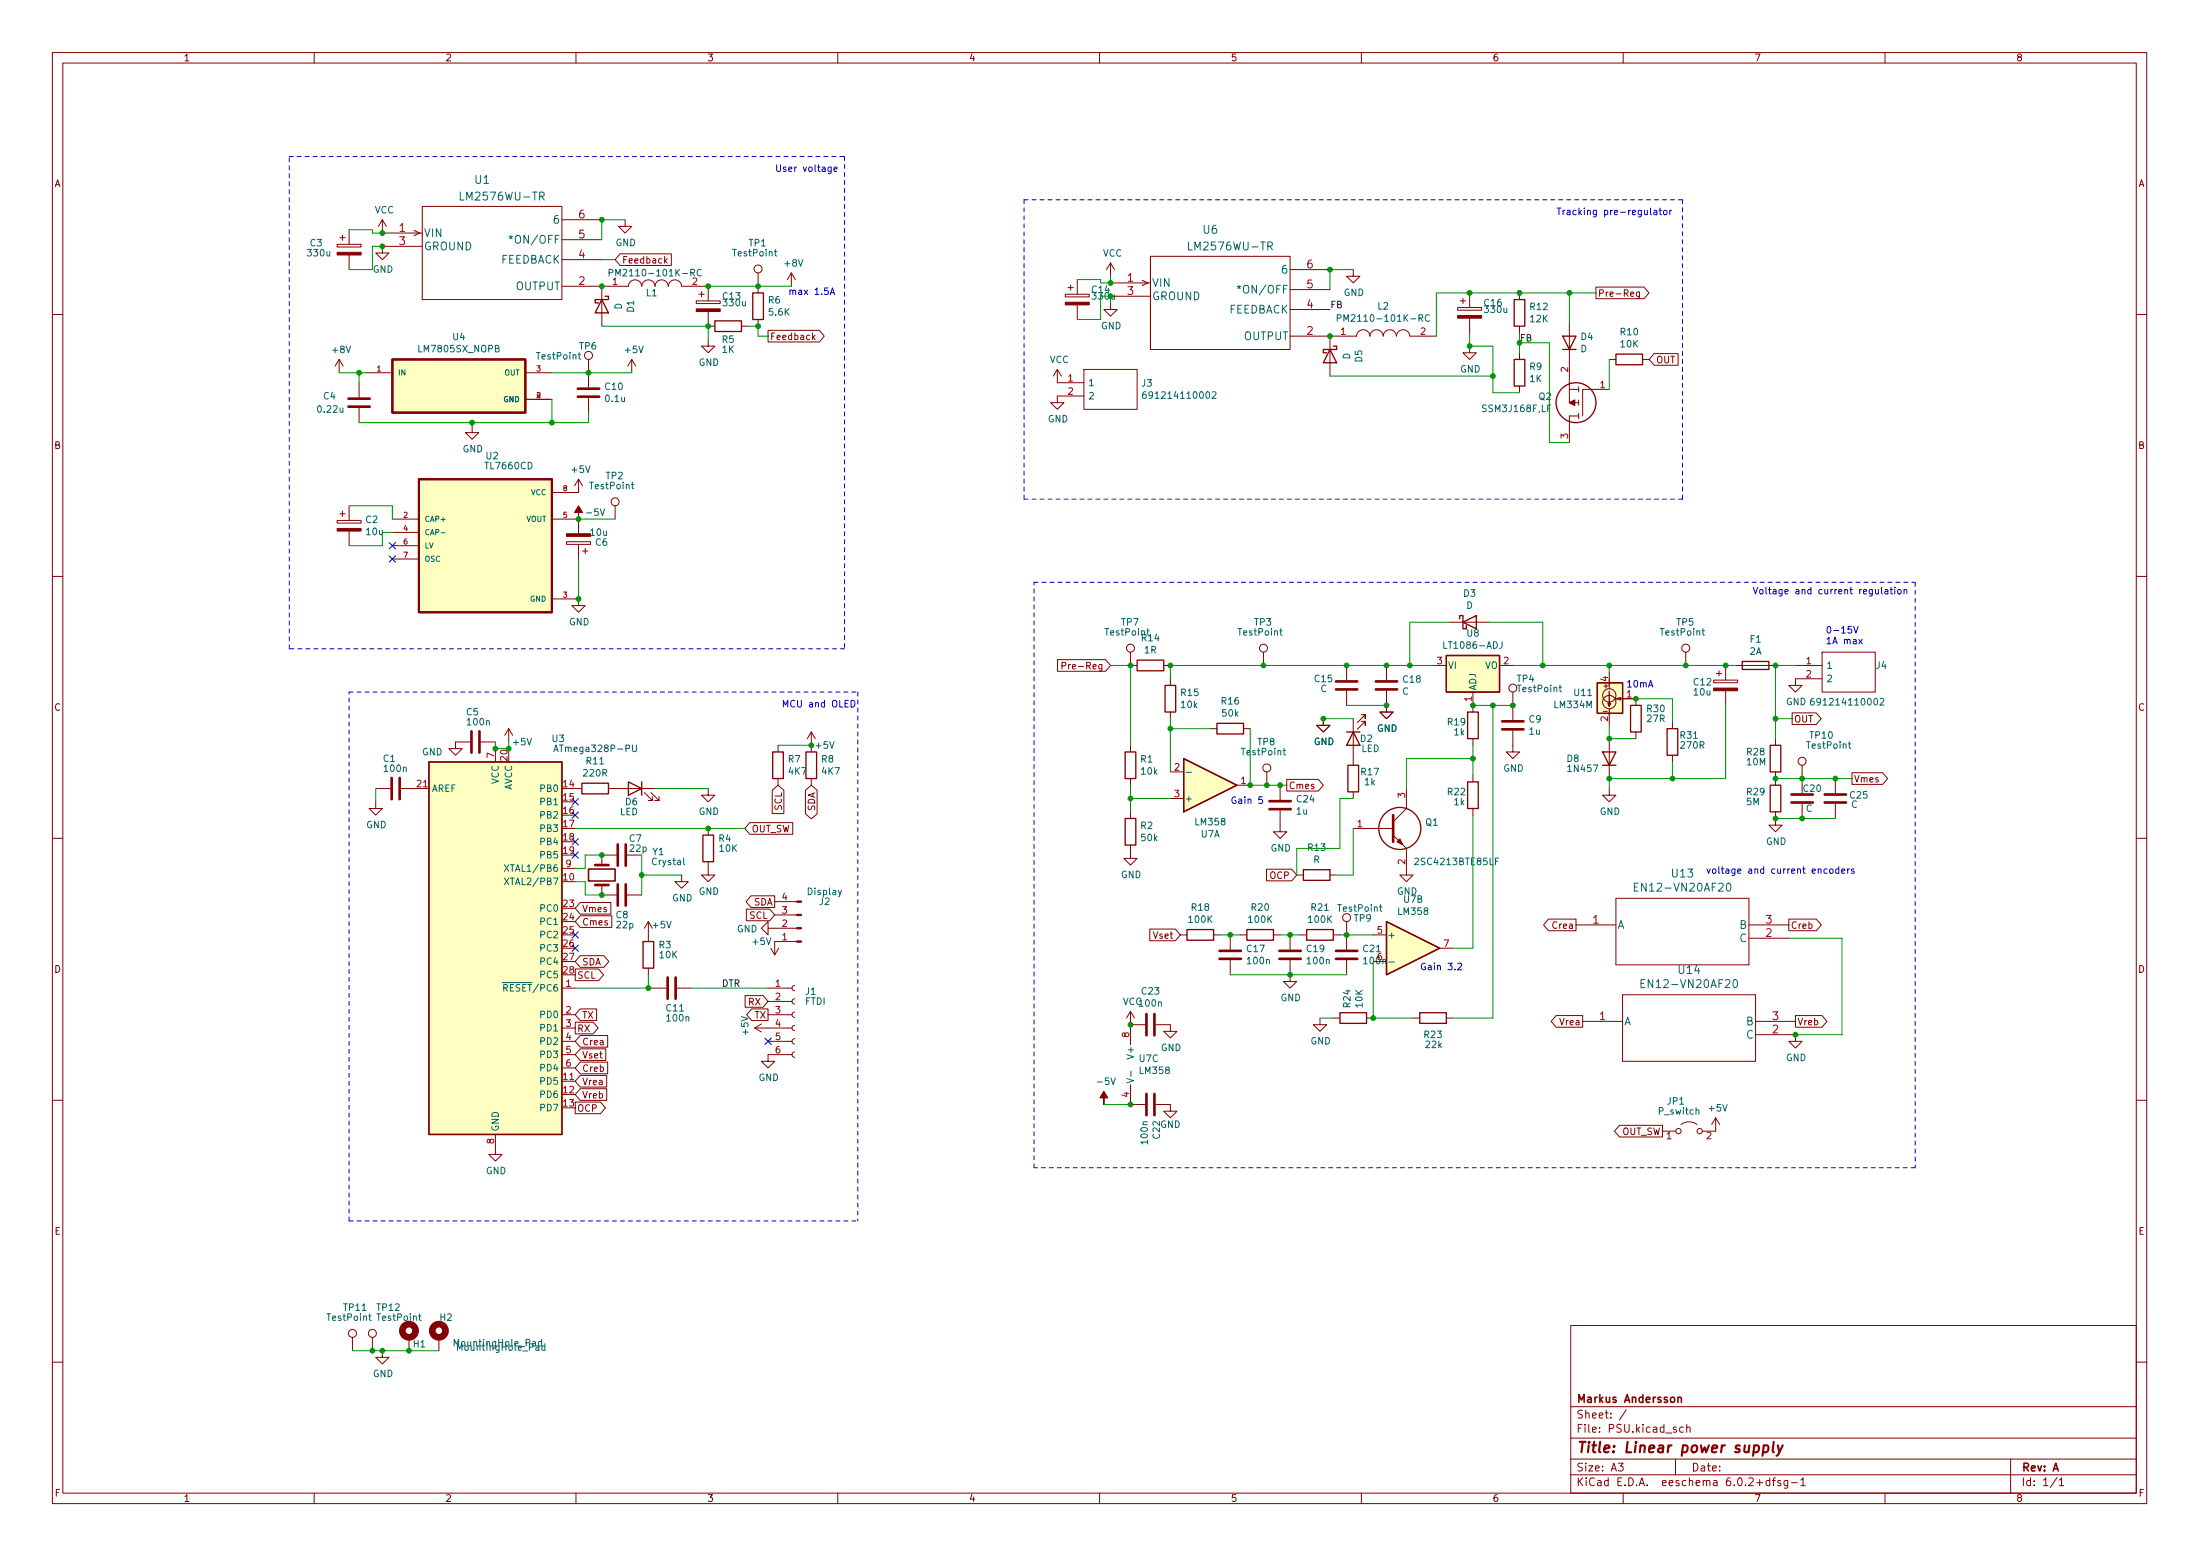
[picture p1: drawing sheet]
<svg xmlns="http://www.w3.org/2000/svg" width="420mm" height="297mm" viewBox="0 0 420 297" stroke-linecap="round" stroke-linejoin="round" font-family="sans-serif">
<g fill="none" stroke="#840000" stroke-width=".19">
<path d="M10 10h400v277h-400zM12 12h396v273h-396zM60 10v2M110 10v2M160 10v2M210 10v2M260 10v2M310 10v2M360 10v2M80.6 39.4h26.7v17.8h-26.7M64.4 46.6h4.6v.6h-4.6zM64.9 45.4h1"/>
<path d="M65.4 44.9v1M66.7 43.9v2.7M66.7 48.7v2.8M73 41.9l-.7 1.3M73 41.9v2.6h7.6M73 41.9l.8 1.3M80.6 47h-7.6v1.3h1.3l-1.3 1.3-1.2-1.3h1.2M107.3 54.6h12.7a1.27 1.27 0 0 1 1.3-1.2 1.27 1.27 0 0 1 1.3 1.2 1.27 1.27 0 0 1 1.2-1.2 1.27 1.27 0 0 1 1.3 1.2 1.27 1.27 0 0 1 1.3-1.2 1.27 1.27 0 0 1 1.2 1.2 1.27 1.27 0 0 1 1.3-1.2 1.27 1.27 0 0 1 1.3 1.2h5.1v2.8M107.3 49.6h7.6M107.3 45.8h7.6M107.3 41.9h7.6M114.9 54.6v7.7"/>
<path d="M118.4 48.5h9.8v2.2h-9.8l-.9-1.1zM119.4 41.9v1.3h1.2l-1.2 1.3-1.3-1.3h1.3M127 49.7l.4 .5M127.4 49.4l-.5 .5M133 57.4h4.5v.5h-4.5zM133.5 56.2h1M134 55.7v1M135.3 59.5v2.8h1.2M144.8 52.1v3.8M151.1 52.1l-.7 1.3M151.1 52.1v2.5M151.1 52.1l.8 1.3"/>
<path d="M203.5 56.2h4.5v.5h-4.5zM204 54.9h1M204.5 54.4v1M205.7 53.4v2.8M205.7 58.2v2.8M212.1 57.8v1.3h1.3l-1.3 1.3-1.3-1.3h1.3M212.1 50.2l-.8 1.3M212.1 50.2v2.5M212.1 50.2l.8 1.3M212.1 54h7.6M212.1 56.6h7.6M219.7 48.9h26.7v17.8h-26.7"/>
<path d="M246.4 59.1h7.6M246.4 55.3h7.6M246.4 51.5h7.6M258.4 51.5v1.2h1.3l-1.3 1.3-1.2-1.3h1.2M278.4 58.7h4.6v.5h-4.6zM278.9 57.4h1M279.4 56.9v1M280.7 55.9v2.8M290.2 55.9v1.3M304.8 54.8h9.2l.9 1.1-.9 1.1h-9.2zM313.1 55.7v1.1l-.2 .2-.3-.1M313.1 55.8l-.3-.1-.3 .3 .1 .5h.5"/>
<path d="M10 60h2M64.8 68.6l-.8 1.3M64.8 68.6v2.6M64.8 68.6l.7 1.3M68.6 73.1v2.8M68.6 77.9v2.8M69.8 71.2h5.1M100.3 71.2h5.1M100.3 76.2h5.1M112.4 68.6v5.4M112.4 76v2.8M120.6 68.6l-.7 1.3"/>
<path d="M120.6 68.6v2.6M120.6 68.6l.8 1.3M135.3 64.8v1.3h1.2l-1.2 1.2-1.3-1.2h1.3M141.6 62.3h1.3M144.8 61v1.3M146.7 63.1h9.8l.9 1.1-.9 1.1h-9.8zM155.3 64.4l.4 .4M155.7 64l-.5 .5M201.9 70.5l-.7 1.3M201.9 70.5v2.6h5.1M201.9 70.5l.8 1.3M207 75.6h-5.1v1.3h1.3l-1.3 1.2-1.2-1.2h1.2"/>
<path d="M207 70.5h10.2v7.6h-10.2zM246.4 64.2h12.7a1.27 1.27 0 0 1 1.2-1.2 1.27 1.27 0 0 1 1.3 1.2 1.27 1.27 0 0 1 1.3-1.2 1.27 1.27 0 0 1 1.3 1.2 1.27 1.27 0 0 1 1.2-1.2 1.27 1.27 0 0 1 1.3 1.2 1.27 1.27 0 0 1 1.3-1.2 1.27 1.27 0 0 1 1.2 1.2h5.1M254 64.2v7.6M280.7 66.1v1.2h1.2l-1.2 1.3-1.3-1.3h1.3M280.7 60.7v2.8M290.2 62.3v1.2M290.2 67.3v1.3M290.2 73.7v1.3M299.7 74.3h1.8M299.7 61.6v15.3h1.8M301.5 73.8v1M301.5 76.4v1"/>
<path d="M301.5 78.9v1M301.5 79.4h-1.8v5.1M307.3 74.3h-5v5.1M307.3 68.6h1.3M313.7 68.6h1.3M315.9 67.5h4.6v2.2h-4.6l-.9-1.1zM408 60h2M64.4 99.4h4.6v.5h-4.6zM64.9 98.1h1M65.4 97.6v1M66.7 96.6v2.8M74.9 99.1h5.1"/>
<path d="M90.2 81.3v1.3h1.2l-1.2 1.3-1.3-1.3h1.3M105.4 99.1h5.1v2.8M110.5 91.5v2.5h-5.1M110.5 91.5l-.8 1.2M110.5 91.5l.8 1.2M117.5 96.6v2.5M10 110h2M66.7 101.4v2.8M74.9 101.6h5.1M74.9 104.2h5.1M74.9 106.7h5.1M105.4 114.3h5.1v1.3h1.3l-1.3 1.3-1.3-1.3h1.3"/>
<path d="M108.2 103.4h4.6v.5h-4.6zM110.5 103.9v2.8M111.3 105.2h1M111.8 104.7v1M276.9 118.8h7.6M408 110h2M97.2 139.1l-.8 1.3M97.2 139.1v2.5M97.2 139.1l.7 1.3M154.9 139.7v3.8M154.9 139.7l-.7 1.3M154.9 139.7l.8 1.3"/>
<path d="M202 125.9h9.1l1 1.1-1 1.1h-9.1zM202.8 127.1l.6-.1 .1-.1v-.3l-.7-.2v1.3M215.9 124.5v2.5h1.3M222.2 127h1.3M223.5 129.6v1.2M223.5 135.9v1.3M231.1 139.1h1.3M237.5 139.1h1.3M241.3 124.5v2.5M252.7 137.2v1.3h1.3l-1.3 1.2-1.2-1.2h1.2M257.2 127v2.8M257.2 131.9v2.8"/>
<path d="M258.4 137.2v8.9M260 136.4h.7v.8v-.8l-1.5 1.6M260 137.7h.7v.8v-.8l-1.5 1.5M264.8 131.9v4h1.3l-1.3 1.3-1.3-1.3h1.3M264.8 127v2.8M273.7 127h2.5M281.3 132.1v3.8M286.4 127h2.5M288.9 139.5v4h1.3l-1.3 1.3-1.2-1.3h1.2M288.9 132.1v5.4M306.2 135.8h.8M306.3 131h.8"/>
<path d="M306.7 130.6v.8M307.3 128.3v3.2M307.3 135.3v3.2M308.6 133.4l.9-.3v.5zM308.6 133.4h3.8v1.3M312.4 139.7v1.3M319.4 137.8v1.3M321.9 124.5v2.5M327.3 129.8h4.6v.5h-4.6zM327.8 128.6h1M328.3 128.1v1M329.6 127v2.8"/>
<path d="M329.6 131.9v2.8M331.5 127h7.6M342.3 136.1h4.5l1 1.1-1 1.1h-4.5zM342.9 127h5.1M348 129.6h-5.1v1.2h1.3l-1.3 1.3-1.3-1.3h1.3M348 124.5h10.1v7.6h-10.1zM71.8 153.1v1.2h1.2l-1.2 1.3-1.3-1.3h1.3M71.8 150.5h2.7M76.6 150.5h5.3M89.8 141.6h-2.8v1.3h1.3l-1.3 1.3-1.3-1.3h1.3M91.8 141.6h2.8M94.6 142.9v2.6"/>
<path d="M109.9 150.5h1.2M116.2 150.5h8.9M123.1 151.3l1.5 1.5h-.8h.8v-.7M124.3 151.3l1.6 1.5h-.8h.8v-.7M135.3 150.5v1.3h1.2l-1.2 1.3-1.3-1.3h1.3M135.3 158.2v1.2M143.2 157h8.2v2.3h-8.2l-1-1.1zM147.5 150.8l1.1-.9 1.1 .9v4.5h-2.2zM148.6 142.3v1.2M148.6 148.6v1.3M153.8 150.8l1.1-.9 1.2 .9v4.6l-1.2 .9-1.1-.9zM154.9 148.6v1.3"/>
<path d="M215.9 142.3v1.2M215.9 148.6v1.3M215.9 155v1.2M223.5 147.4h2.6M223.5 152.4h2.6M236.2 149.9h2.6M241.9 147.4v2.5M244.5 154.7v4.1h1.2l-1.2 1.3-1.3-1.3h1.3M244.5 149.9v2.8M245.7 148.8h6.1l.9 1.1-.9 1.1h-6.1zM258.4 151.2v1.2M258.4 158.2h7.7"/>
<path d="M266.1 159.4l2.5 2.6v5h1.3l-1.3 1.3-1.3-1.3h1.3M268.6 150.5v3.8l-2.5 2.6M281.3 141v1.3M281.3 148v1.3M281.3 154.3v1.3M307.3 150.5v1.3h1.3l-1.3 1.3-1.2-1.3h1.2M307.3 141v7.6M319.4 144.2v1.3M339.1 155v2.5h1.3l-1.3 1.3-1.3-1.3h1.3M339.1 141v1.3M339.1 147.4v2.5M344.2 146.1v5.3"/>
<path d="M344.2 153.5v2.7M350.5 148.6v2.8M350.5 153.5v2.7M353.7 147.5h5.8l1 1.1-1 1.1h-5.8zM10 160h2M107.3 165.8h2.6M110.8 172.3h5.9v2.2h-5.9l-.9-1.1zM110.8 174.8h6v2.2h-6l-.9-1.1zM114.9 168.9v2h2.8M117.7 163.2h-2.8v1.9M119.8 170.9h2.8M119.8 163.2h2.8"/>
<path d="M123.8 175.9v3.8M123.8 175.9l-.7 1.3M123.8 175.9l.8 1.3M130.2 167v1.3h1.2l-1.2 1.3-1.3-1.3h1.3M135.3 164.5v2.5h1.2l-1.2 1.3-1.3-1.3h1.3M142.5 173.6h4.5l1 1.1-1 1.1h-4.5zM143.4 171h4.6v2.2h-4.6l-.9-1.1zM146.7 177.2v-1.3l-1.3 1.3 1.3 1.3v-1.3h5.5M148 172.1h4.2M148 174.7h4.2M152.2 179.7h-4.2v2.6M215.9 161.3v2.6h1.3l-1.3 1.2-1.3-1.2h1.3"/>
<path d="M219.6 177.4h4.9l.9 1.1-.9 1.1h-4.9zM225.4 178.5h1.3M231.8 178.5h1.2M234.9 178.5v2.8M236.9 178.5h1.2M241.9 165.9h4.8l.9 1.1-.9 1.2h-4.8zM243.2 178.5h1.3M246.4 178.5v2.8M247.6 167h1.3M248.3 178.5h1.3M254 167h1.3M254.6 178.5h1.3"/>
<path d="M257.2 175.9v5.4M262.3 178.5h2.5M295.7 175.5h5.3v2.2h-5.3l-.9-1.1zM301 176.6h7.6M308.6 171.5h25.4v12.7h-25.4zM334 176.6h7.6M334 179.1h7.6M341.6 175.5h5.3l.9 1.1-.9 1.1h-5.3zM408 160h2M107.3 188.6h2.6M107.3 193.7h2.6M107.3 196.3h2.6"/>
<path d="M107.3 198.8h2.6M109.9 185h4.4l1 1.1-1 1.1h-4.4zM109.9 195.1h3.4l.9 1.2-.9 1.1h-3.4zM110.8 192.6h3.1v2.2h-3.1l-.9-1.1zM110.8 182.4h4.5l1 1.2-1 1.1h-4.5l-.9-1.1zM110.8 197.7h5.3v2.2h-5.3l-.9-1.1zM123.8 184.8v1.3M124.5 188.6h2.8M129.3 188.6h2.8M142.3 190.1h3.4l1 1.1-1 1.1h-3.4zM143.6 192.6h3.1v2.2h-3.1l-1-1.1zM144.1 196.3h7.2"/>
<path d="M144.1 196.3l1.3 .7M145.4 195.5l-1.3 .8M146.7 188.6h4.6M146.7 193.7h4.6M146.7 198.8h4.6M146.7 191.2h4.6M147.2 181l.8 1.3M148.7 181l-.7 1.3M151.8 198.3l-.4 .1-.1 .4 .1 .4 .4 .1M151.8 195.7l-.4 .2-.1 .4 .1 .3 .4 .2M151.8 193.2l-.4 .2-.1 .3 .1 .4 .4 .1M151.8 190.7l-.4 .1-.1 .4 .1 .3 .4 .2"/>
<path d="M151.8 188.1l-.4 .2-.1 .3 .1 .4 .4 .1M215.9 195.6h2.8M215.9 193.1l-.8 1.2M215.9 193.1v6.3M215.9 193.1l.8 1.2M220.7 195.6h2.8v1.3h1.3l-1.3 1.3-1.3-1.3h1.3M234.9 183.3v2.8M246.4 183.3v4.1h1.2l-1.2 1.2-1.3-1.2h1.3M252.1 194.3v1.3h1.3l-1.3 1.3-1.3-1.3h1.3M254.6 194.3h1.3M257.2 183.3v2.8M261 194.3h1.3"/>
<path d="M269.9 194.3h1.2M275 181h2.5M276.2 194.3h1.3M297.2 193.9h5.1v2.2h-5.1l-1-1.1zM302.3 195h7.6M309.9 189.9h25.4v12.7h-25.4zM335.3 197.5h7.6v1.3h1.3l-1.3 1.3-1.3-1.3h1.3M335.3 195h7.6M342.9 193.9h5.1l.9 1.1-.9 1.1h-5.1zM10 210h2M94.6 216.6v3.8h1.3l-1.3 1.3-1.3-1.3h1.3M107.3 206.4h2.6"/>
<path d="M107.3 201.3h2.6M107.3 203.9h2.6M109.9 210.4h4.8l.9 1.1-.9 1.1h-4.8zM110.8 205.3h5.1v2.2h-5.1l-.9-1.1zM110.8 202.8h5.3v2.2h-5.3l-.9-1.1zM110.8 207.8h5.1v2.3h-5.1l-.9-1.1zM110.8 200.2h4.9v2.2h-4.9l-.9-1.1zM151.3 201.3h-4.6v1.3h1.3l-1.3 1.3-1.3-1.3h1.3M151.8 200.8l-.4 .2-.1 .3 .1 .4 .4 .1M215.9 207v3.9h2.8M220.7 210.9h2.8v1.2h1.3l-1.3 1.3-1.3-1.3h1.3M309.3 214.8h8.2v2.2h-8.2l-1-1.1z"/>
<path d="M317.5 215.9h2.5M321.1 214.7a2.54 2.54 0 0 1 3 0M327.7 213.4v2.5h-2.6M327.7 213.4l-.8 1.3M327.7 213.4l.7 1.3M408 210h2M67.3 255.3v2.5M71.1 255.3v2.5M73 257.8v1.3h1.3l-1.3 1.3-1.2-1.3h1.2M78.1 255.3v2.5M83.8 255.3v2.5M300 253h108v32h-108z"/>
<path d="M10 260h2M300 278.5h108M300 274.5h108M300 268.5h108M309.1 279.3h.9l-.5 .6 .4 .1v.7l-.2 .1-.6-.1M310.6 269.1l-1.3 2M320 278.5v3M321.5 272.5l-.4-.1-.3 .3 .1 .6h.6M322.1 272.6l.3-.2 .3 .1 .1 .9M322.1 271.9v1.5M384 278.5v6.5M408 260h2"/>
<path d="M60 285v2M110 285v2M160 285v2M210 285v2M260 285v2M300 281.5h108M310 285v2M338 282.7l-.4-.1-.3 .3 .1 .6h.6M338 282.1v1.5M338.5 282.6h.6M339.1 282.1l-.4 .2v1.3M340.1 282.7l-.4-.1-.2 .2 .1 .2 .5 .2v.3h-.6"/>
<path d="M341.4 282.6v1.2l-.3 .3-.3-.1M341.4 282.7l-.4-.1-.3 .3 .2 .6h.5M342.1 283h1.2M343.9 282.5l.5-.4v1.5M343.9 283.6h.9M360 285v2M392.9 282l-1.3 2M393.3 282.5l.4-.4v1.5M393.3 283.6h.8"/>
<circle cx="144.8" cy="51.3" r=".76"/>
<circle cx="112.4" cy="67.9" r=".76"/>
<circle cx="117.5" cy="95.8" r=".76"/>
<circle cx="215.9" cy="123.7" r=".76"/>
<circle cx="241.3" cy="123.7" r=".76"/>
<circle cx="288.9" cy="131.4" r=".76"/>
<circle cx="307.3" cy="132.8" r="1.27"/>
<circle cx="307.3" cy="134" r="1.27"/>
<circle cx="321.9" cy="123.7" r=".76"/>
<circle cx="241.9" cy="146.6" r=".76"/>
<circle cx="344.2" cy="145.3" r=".76"/>
<circle cx="257.2" cy="175.2" r=".76"/>
<circle cx="320.5" cy="215.9" r=".51"/>
<circle cx="324.6" cy="215.9" r=".51"/>
<circle cx="67.3" cy="254.5" r=".76"/>
<circle cx="71.1" cy="254.5" r=".76"/>
</g>
<path d="M336.8 276h.8l.2 .3-.1 .6a.66 .66 0 0 1-1 .2M336.9 275.9l-.3 2M338.7 275.2l-.2 1.8 .3 .2M339.5 275.9l.3 1.3M340.5 275.9l-.9 1.8-.3 .2" fill="none" stroke="#840000" stroke-width=".4"/>
<path d="M112.4 165.9h5.1v2.3h-5.1zM320.5 266.9l.2-.2 .3 .1 .1 .9M320.5 266.7v1" fill="none" stroke="#840000" stroke-width=".3"/>
<g fill="none" stroke="#840000" stroke-width=".25">
<path d="M114.9 57.2l1.3 2.5h-2.5zM115.6 56.6h.6v.6h-2.5v.6h.6M143.8 55.9h2v5.1h-2zM289.2 57.2h2v5.1h-2zM136.5 61.3h5.1v2h-5.1zM254 66.7l1.3 2.6h-2.6zM254.6 66.1h.7v.6h-2.6v.6h.7M289.2 68.6h2v5.1h-2zM298.4 64.2h2.6l-1.3 2.5zM298.4 66.7h2.6M308.6 67.6h5.1v2h-5.1zM278.8 118.1v-.6h.6v2.6h.6v-.7"/>
<path d="M279.4 118.8l2.5-1.3v2.6zM217.2 126h5v2.1h-5zM222.5 130.8h2v5.1h-2zM232.4 138.1h5.1v2h-5.1zM257.2 139.7h2.5M258.4 139.7l1.3 2.6h-2.5zM276.2 125.1h10.2v7h-10.2zM280.3 135.9h2v5.1h-2zM305.1 130.3h4.8v5.9h-4.8zM307.1 134.3h.5l-.3 .5zM307.3 132v2.8M311.4 134.7h2v5h-2z"/>
<path d="M318.4 139.1h2v5.1h-2zM332.7 126.3h5.1v1.5h-5.1zM81.9 145.5h25.4v71.1h-25.4zM111.1 149.5h5.1v2h-5.1zM120 149.3l2.6 1.2-2.6 1.3zM122.6 149.3v2.5M134.2 159.4h2.1v5.1h-2.1zM147.6 143.5h2v5.1h-2zM153.9 143.5h2.1v5.1h-2.1zM214.9 156.2h2v5.1h-2zM214.9 143.5h2v5.1h-2zM226.1 144.8l10.1 5.1-10.1 5.1z"/>
<path d="M257.4 146.1h2.1v5.1h-2.1zM280.3 149.3h2v5h-2zM306.1 143.5h2.5l-1.3 2.6zM306.1 146.1h2.5M338.1 149.9h2v5.1h-2zM338.1 142.3h2v5.1h-2zM122.8 179.7h2v5.1h-2zM226.7 177.5h5.1v2h-5.1zM238.1 177.5h5.1v2h-5.1zM248.9 166h5.1v2.1h-5.1zM249.6 177.5h5v2h-5zM264.8 175.9l10.2 5.1-10.2 5.1z"/>
<path d="M255.9 193.3h5.1v2.1h-5.1zM271.1 193.3h5.1v2.1h-5.1z"/>
<circle cx="301" cy="76.9" r="3.8"/>
<circle cx="267.3" cy="158.2" r="4"/>
</g>
<g fill="none" stroke="#840000" stroke-width=".51">
<path d="M66.5 77.6h4.1M66.5 76.1h4.1M110.4 75.7h4M110.4 74.2h4M90 139.6v4.1M91.6 139.6v4.1M255.1 131.6h4.1M255.1 130.1h4.1M262.8 131.6h4M262.8 130.1h4M286.9 139.2h4.1M286.9 137.7h4.1"/>
<path d="M74.8 148.5v4.1M76.3 148.5v4.1M242.4 154.5h4.1M242.4 152.9h4.1M266.1 155.6v5.1M342.1 153.2h4.1M342.1 151.7h4.1M348.5 153.2h4.1M348.5 151.7h4.1M113.7 165.1h2.5M113.7 168.9h2.5M118 161.2v4.1"/>
<path d="M118 168.8v4.1M119.5 161.2v4.1M119.5 168.8v4.1M127.5 186.6v4.1M129 186.6v4.1M218.9 193.6v4M220.5 193.6v4M232.9 183h4.1M232.9 181.5h4.1M244.3 183h4.1M244.3 181.5h4.1M255.1 183h4.1"/>
<path d="M255.1 181.5h4.1M218.9 208.8v4.1M220.5 208.8v4.1"/>
</g>
<g fill="none" stroke="#006464" stroke-width=".19">
<path d="M103.1 37.5l.7-.1 .1-.2v-.4l-.2-.1h-.6v1.5M103.4 37.5l.5 .7M97.2 45.2l.4 .1 .3-.1M97.4 45.6l.2-.3 .2 .3M97.6 44.9v.4M116.3 52.1l.6-.1 .2-.2-.1-.3-.7-.1v1.3M133.9 51.5a.6 .6 0 0 0-.8 .5 .6 .6 0 0 0 .6 .7l.2-.1M147.9 48h.5M148.1 47.6v1.1l.3 .2M236.3 54.7l.3 .1 .4-.1M236.4 55.1l.2-.3 .2 .3M236.6 54.5v.3"/>
<path d="M242.1 47l.8-.1 .1-.2-.1-.4-.2-.1h-.6v1.5M242.5 47l.5 .7M110.4 67.7h.5M110.6 67.3v1.1l.3 .2M218.8 74.8h-.4a.86 .86 0 0 0 0 1.2l.5-.1v-.4l-.2-.2h-.4l-.1 .2M231.5 74.9l.5-.1 .2 .3-.8 .9h.8M255.4 60.7h.6l.1-.2v-.3l-.7-.1v1.2M273 60.2a.6 .6 0 0 0-.8 .4 .6 .6 0 0 0 .5 .7l.3-.1M120.6 92.5h.5M120.8 92.1v1l.3 .2M84.2 101.7h.8M219.2 120v1.1l.3 .2"/>
<path d="M244.6 120v1.1l.3 .2M325.2 120v1.1l.3 .2M219 120.4h.5M244.4 120.4h.5M286.9 122.5l-.1 1.1-.4 .2M297.7 131.2h.5M297.9 130.8v1.1l.3 .2M325 120.4h.5M346.4 133.3l-.4 .1a.85 .85 0 0 0 0 1.2l.4-.1 .1-.4-.3-.3-.3 .1-.1 .2M359.1 133.4l.4-.1 .3 .4-.8 .9h.8M105.8 143.5l.4-1.3 .4 1.3M105.9 143.1h.6"/>
<path d="M120.8 142.2v1l.3 .3h.2l.2-.3v-1M226.6 147.4h.9M245 143.3h.5M245.2 142.9v1l.3 .2M353 142h.5M353.2 141.6v1.1l.3 .2M96.3 167.6l.9 1.3M96.3 165.1l.9 1.2M97.2 167.6l-.9 1.3M97.2 165.1l-.9 1.2M130.6 163.8v1.1l.1 .2M263.5 173.1h.4"/>
<path d="M263.6 172.7v1.1l.3 .2M286.2 163.8h-.6v1.3M312.1 169.3h.5M312.9 168.6h-.8v1.5h.8M329.8 168.7l.3-.1a.81 .81 0 0 1 .5 .8 .81 .81 0 0 1-.5 .7l-.3-.1-.1-.5zM265.3 183.6h1M313.4 187.7h.5M314.1 187h-.7v1.5h.7M331.1 187.2l.2-.2a.81 .81 0 0 1 .6 .8 .81 .81 0 0 1-.6 .7l-.2-.1-.1-.4zM215.2 205.9l1.3 .4-1.3 .4M216 204.5v1M323.9 212l.2-.1h.3l.1 .8"/>
<path d="M70.4 251.2h.5M70.6 250.8v1.1l.3 .2M79.9 251.2h.5M80.1 250.8v1.1l.3 .2M95.3 256.9v1.1l-.2 .2-.3-.1M102.4 257h.5v.8M102.9 257.2l-.4 .1-.2 .2 .2 .3 .4-.1M103.4 256.2l-.3-.1-.3 .2 .1 .6h.5M103.4 255.7v1.2M104.1 257l-.4-.1-.2 .3 .1 .5h.5M104.1 256.5v1.3"/>
</g>
<g fill="#ffffc2" stroke="#ffffc2" stroke-width=".19">
<path d="M305.1 130.3h4.8v5.9h-4.8z"/>
<path d="M276.2 125.1h10.2v7h-10.2z"/>
<path d="M264.8 175.9l10.2 5.1-10.2 5.1z"/>
<path d="M81.9 145.5h25.4v71.1h-25.4z"/>
<path d="M80 91.5h25.4v25.4h-25.4z"/>
<path d="M74.9 68.6h25.4v10.2h-25.4z"/>
<path d="M226.1 144.8l10.1 5.1-10.1 5.1z"/>
</g>
<g fill="none" stroke="#840000" stroke-width="1.3">
<circle cx="78.1" cy="254" r="1.27"/>
<circle cx="83.8" cy="254" r="1.27"/>
</g>
<g fill="#840000" stroke="#840000" stroke-width=".19">
<path d="M278.4 60.2h4.6v.5h-4.6z"/>
<path d="M327.3 131.4h4.6v.5h-4.6z"/>
<path d="M64.4 48.2h4.6v.5h-4.6z"/>
<path d="M110.5 96.6l.8 1.2h-.8v1.3v-1.3h-.8z"/>
<path d="M108.2 101.9h4.6v.5h-4.6z"/>
<path d="M152.2 172h.8v.2h-.8z"/>
<path d="M152.2 174.5h.8v.3h-.8z"/>
<path d="M152.2 177.1h.8v.2h-.8z"/>
<path d="M152.2 179.6h.8v.3h-.8z"/>
<path d="M64.4 100.9h4.6v.5h-4.6z"/>
<path d="M133 59h4.5v.5h-4.5z"/>
<path d="M210.8 208.3l.8 1.3h-.8v1.3v-1.3h-.7z"/>
<path d="M203.5 57.7h4.5v.5h-4.5z"/>
</g>
<g fill="#840000" stroke="#840000" stroke-width=".25">
<path d="M299.7 76.9l1-.5v1z"/>
<path d="M266.8 160.7l.5-.5 .5 1z"/>
</g>
<path d="M80.6 39.4v17.8M79.1 44l1 .5-1 .5M218.1 53.5l1.1 .5-1.1 .5M219.7 48.9v17.8" fill="none" stroke="#840000" stroke-width=".2"/>
<path d="M74.9 68.6h25.4v10.2h-25.4zM80 91.5h25.4v25.4h-25.4z" fill="none" stroke="#840000" stroke-width=".41"/>
<g fill="none" stroke="#0000c2" stroke-width=".19">
<path d="M158.7 31.9v1l-.2 .3-.3-.1M158.7 31.9h-.3l-.3 .2 .2 .6h.4M159.3 32.3l.6-.1-.1-.3h-.3l-.2 .2v.6h.5M315.2 39.7v1.1l.2 .2M317 39.7v1.1l.3 .2M158.6 56.2l.4-1.2 .4 1.2M158.7 55.9h.6M315.9 40.2h.5v.8M316.4 40.4l-.4 .1-.2 .2 .2 .3 .4-.1M316.8 40.1h.5M317.8 40.3l.1-.2 .4 .2 .1 .4-.2 .2-.3 .1-.1-.1zM318.9 40.1v.9"/>
<path d="M319.3 40.1l-.4 .3M354 119.6l.4 1.3 .5-1.3M359.3 112.1v1.1l.2 .2M360 112.6h.5v.8M360.5 112.8l-.4 .1-.2 .2 .2 .3 .4-.1M361 112.5h.5M361.1 112.1v1.1l.4 .2M361.9 112.1v.1M361.9 112.5v.9M362.5 112.6l.3-.1 .3 .3v.3l-.3 .3-.3-.1-.1-.2zM363.6 112.7l.2-.2 .3 .1 .1 .8M363.6 112.5v.9"/>
<path d="M162.5 133.7a.64 .64 0 0 1 .8 .6 .64 .64 0 0 1-.8 .7zM355 122.1l.6 .8M355.6 122.1l-.6 .8M241.1 152.1h-.6l-.1 .6 .2-.1 .4 .1 .1 .1v.5l-.2 .1-.5-.1M349.5 166l.2-.1 .3 .1 .1 .5-.1 .2h-.3l-.2-.1zM351.2 165.9h-.4l-.2 .2 .1 .6h.5M351.2 165.5v1.2M351.7 166.3l.6-.1v-.3h-.4l-.2 .2 .1 .6h.5M352.9 165.9v.8M353.2 165.9l-.3 .2M354.1 165.9h-.3l-.2 .2v.1l.5 .2v.3h-.5M278.4 184l.5-.1 .2 .3-.7 .9h.7"/>
</g>
<g fill="none" stroke="#0000c2" stroke-width=".19" stroke-dasharray=".8 .8">
<path d="M55.2 29.9h106.1M161.3 29.9v94M195.6 38.1v57.2M195.6 38.1h125.7M195.6 95.3h125.7M321.3 95.3v-57.2M197.5 111.2h168.3M365.8 111.2v111.7M55.2 123.9v-94M66.7 132.1h97.1M161.3 123.9h-106.1M163.8 132.1v101"/>
<path d="M66.7 233.1h97.1M66.7 233.1v-101M197.5 222.9v-111.7M365.8 222.9h-168.3"/>
</g>
<g fill="none" stroke="#009600" stroke-width=".19">
<path d="M66.7 43.9h4.4v.6h1.9M73 47h-1.9v4.5h-4.4M114.9 49.6h2.6M119.4 41.9h-4.5v3.9M135.3 54.6h15.8M205.7 53.4h4.5v.6M210.2 56.6v4.4h-4.5M212.1 52.7v1.3M258.4 51.5h-4.4v3.8M299.7 55.9v5.7M304.8 55.9h-30.5v8.3M64.8 71.2h5"/>
<path d="M68.6 71.2v1.9M105.4 71.2h15.2M105.4 76.2v4.5M112.4 78.8v1.9h-43.8M114.9 62.3h20.4v2.5M142.9 62.3h1.9v1.9h1.9M254 71.8h31.1M280.7 63.5v2.6h4.4v8.9h5.1M290.2 67.3v-1.9h5.7v19.1h3.8M307.3 68.6v5.7M66.7 96.6h8.2v2.5M90.2 80.7v.6"/>
<path d="M110.5 99.1h7M74.9 101.6h-1.9v2.6h-6.3M110.5 106.7v7.6M276.9 118.8h-7.7v8.2M284.5 118.8h10.1v8.2M212.1 127h3.8v15.3M223.5 137.2v10.2M223.5 139.1h7.6M238.8 139.1v10.8h6.9M252.7 137.2h5.7M257.2 134.7h7.6M273.7 127h-50.2v2.6"/>
<path d="M281.3 134.7h7.6M285.1 134.7v59.6h-7.6M288.9 127h42.6M307.3 127v1.3M307.3 138.5v2.5h5.1M312.4 133.4h7v4.4M329.6 134.7v13.9h-22.3v1.9M339.1 137.2h3.2M342.9 127h-3.8v14M71.8 150.5v2.6M94.6 141.6v1.3h2.6v-1.3M109.9 158.2h32.3"/>
<path d="M125.1 150.5h10.2M148.6 142.3h6.3M215.9 152.4h7.6M215.9 149.9v5.1M258.4 152.4h-2.5v9.6h-8.3v5M258.4 158.2v8.8h-3.1M281.3 142.3v5.7M281.3 155.6v25.4h-3.8M281.3 144.8h-12.7v5.7M319.4 145.5v3.1M339.1 156.2h11.4M339.1 148.6h14.6"/>
<path d="M109.9 168.3h1.9v2.6h3.1M114.9 163.2h-3.1v2.6h-1.9M122.6 167h7.6M122.6 163.2v7.7M233 178.5h3.9M244.5 178.5h3.8M255.9 178.5h6.4M341.6 179.1h10.2v18.4h-8.9M109.9 188.6h14.6M123.8 186.1v2.5M132.1 188.6h14.6M234.9 186.1h22.3"/>
<path d="M252.1 194.3h2.5M262.3 183.6v10.7h7.6M210.8 210.9h5.1M67.3 257.8h16.5"/>
</g>
<g fill="none" stroke="#000084" stroke-width=".19">
<path d="M74.3 103.6l1.2 1.2M74.3 106.1l1.2 1.2M75.5 103.6l-1.2 1.2M75.5 106.1l-1.2 1.2M109.2 152.5l1.3 1.2M109.2 155l1.3 1.2M110.5 152.5l-1.3 1.2M110.5 155l-1.3 1.2M109.2 162.6l1.3 1.2M109.2 160.1l1.3 1.2M109.2 177.9l1.3 1.2M110.5 162.6l-1.3 1.2"/>
<path d="M110.5 160.1l-1.3 1.2M110.5 177.9l-1.3 1.2M109.2 180.4l1.3 1.2M110.5 180.4l-1.3 1.2M146.1 198.2l1.2 1.2M147.3 198.2l-1.2 1.2"/>
</g>
<g fill="#009600" stroke="#009600" stroke-width=".19">
<circle cx="241.9" cy="149.9" r=".46"/>
<circle cx="244.5" cy="149.9" r=".46"/>
<circle cx="246.4" cy="186.1" r=".46"/>
<circle cx="246.4" cy="178.5" r=".46"/>
<circle cx="238.8" cy="149.9" r=".46"/>
<circle cx="257.2" cy="178.5" r=".46"/>
<circle cx="262.3" cy="194.3" r=".46"/>
<circle cx="234.9" cy="178.5" r=".46"/>
<circle cx="281.3" cy="144.8" r=".46"/>
<circle cx="281.3" cy="134.7" r=".46"/>
<circle cx="285.1" cy="134.7" r=".46"/>
<circle cx="288.9" cy="134.7" r=".46"/>
<circle cx="269.2" cy="127" r=".46"/>
<circle cx="257.2" cy="127" r=".46"/>
<circle cx="264.8" cy="127" r=".46"/>
<circle cx="294.6" cy="127" r=".46"/>
<circle cx="241.3" cy="127" r=".46"/>
<circle cx="264.8" cy="134.7" r=".46"/>
<circle cx="252.7" cy="137.2" r=".46"/>
<circle cx="307.3" cy="127" r=".46"/>
<circle cx="285.1" cy="71.8" r=".46"/>
<circle cx="254" cy="51.5" r=".46"/>
<circle cx="350.5" cy="148.6" r=".46"/>
<circle cx="339.1" cy="156.2" r=".46"/>
<circle cx="344.2" cy="148.6" r=".46"/>
<circle cx="344.2" cy="156.2" r=".46"/>
<circle cx="339.1" cy="127" r=".46"/>
<circle cx="339.1" cy="137.2" r=".46"/>
<circle cx="339.1" cy="148.6" r=".46"/>
<circle cx="342.9" cy="197.5" r=".46"/>
<circle cx="321.9" cy="127" r=".46"/>
<circle cx="329.6" cy="127" r=".46"/>
<circle cx="254" cy="64.2" r=".46"/>
<circle cx="290.2" cy="65.4" r=".46"/>
<circle cx="290.2" cy="55.9" r=".46"/>
<circle cx="280.7" cy="55.9" r=".46"/>
<circle cx="299.7" cy="55.9" r=".46"/>
<circle cx="280.7" cy="66.1" r=".46"/>
<circle cx="307.3" cy="148.6" r=".46"/>
<circle cx="307.3" cy="141" r=".46"/>
<circle cx="319.4" cy="148.6" r=".46"/>
<circle cx="312.4" cy="133.4" r=".46"/>
<circle cx="223.5" cy="127" r=".46"/>
<circle cx="215.9" cy="127" r=".46"/>
<circle cx="212.1" cy="54" r=".46"/>
<circle cx="114.9" cy="54.6" r=".46"/>
<circle cx="114.9" cy="41.9" r=".46"/>
<circle cx="135.3" cy="54.6" r=".46"/>
<circle cx="144.8" cy="62.3" r=".46"/>
<circle cx="144.8" cy="54.6" r=".46"/>
<circle cx="112.4" cy="71.2" r=".46"/>
<circle cx="135.3" cy="62.3" r=".46"/>
<circle cx="78.1" cy="257.8" r=".46"/>
<circle cx="73" cy="257.8" r=".46"/>
<circle cx="71.1" cy="257.8" r=".46"/>
<circle cx="114.9" cy="170.9" r=".46"/>
<circle cx="68.6" cy="71.2" r=".46"/>
<circle cx="73" cy="47" r=".46"/>
<circle cx="73" cy="44.5" r=".46"/>
<circle cx="223.5" cy="139.1" r=".46"/>
<circle cx="215.9" cy="152.4" r=".46"/>
<circle cx="123.8" cy="188.6" r=".46"/>
<circle cx="122.6" cy="167" r=".46"/>
<circle cx="135.3" cy="158.2" r=".46"/>
<circle cx="215.9" cy="210.9" r=".46"/>
<circle cx="215.9" cy="195.6" r=".46"/>
<circle cx="114.9" cy="163.2" r=".46"/>
<circle cx="110.5" cy="99.1" r=".46"/>
<circle cx="90.2" cy="80.7" r=".46"/>
<circle cx="105.4" cy="80.7" r=".46"/>
<circle cx="154.9" cy="142.3" r=".46"/>
<circle cx="94.6" cy="142.9" r=".46"/>
<circle cx="110.5" cy="114.3" r=".46"/>
<circle cx="97.2" cy="142.9" r=".46"/>
</g>
<text font-size="2.8" fill="#840000" x="301" y="277.3">Title: Linear power supply</text>
<g font-size="2.1" fill="#006464">
<text x="90.7" y="35.1">U1</text>
<text x="88.5" y="38.3">LM2576WU-TR</text>
<text x="80.9" y="45.2">VIN</text>
<text x="80.9" y="47.8">GROUND</text>
<text x="98.4" y="46.5">*ON/OFF</text>
<text x="105.9" y="42.7">6</text>
<text x="227.5" y="47.8">LM2576WU-TR</text>
<text x="229.8" y="44.6">U6</text>
<text x="95.5" y="50.3">FEEDBACK</text>
<text x="245" y="52.2">6</text>
<text x="98.5" y="55.4">OUTPUT</text>
<text x="220" y="54.8">VIN</text>
<text x="220" y="57.3">GROUND</text>
<text x="234.5" y="59.8">FEEDBACK</text>
<text x="237.4" y="56">*ON/OFF</text>
<text x="237.5" y="64.9">OUTPUT</text>
<text x="319.4" y="167.5">U13</text>
<text x="313.1" y="170.2">EN12-VN20AF20</text>
<text x="308.9" y="177.3">A</text>
<text x="332.2" y="179.9">C</text>
<text x="332.2" y="177.3">B</text>
<text x="320.6" y="185.9">U14</text>
<text x="314.3" y="188.6">EN12-VN20AF20</text>
<text x="310.1" y="195.7">A</text>
<text x="333.5" y="195.7">B</text>
<text x="333.5" y="198.3">C</text>
</g>
<g font-size="2.1" fill="#a90000">
<text x="110.5" y="41.7">6</text>
<text x="76.3" y="44.2">1</text>
<text x="76.3" y="46.8">3</text>
<text x="110.5" y="45.5">5</text>
<text x="110.5" y="49.3">4</text>
<text x="215.3" y="53.8">1</text>
<text x="249.6" y="51.2">6</text>
<text x="110.5" y="54.4">2</text>
<text x="215.3" y="56.3">3</text>
<text x="249.6" y="58.8">4</text>
<text x="249.6" y="55">5</text>
<text x="249.6" y="63.9">2</text>
<text x="304.2" y="176.3">1</text>
<text x="337.2" y="178.9">2</text>
<text x="337.2" y="176.3">3</text>
<text x="305.5" y="194.7">1</text>
<text x="338.5" y="197.3">2</text>
<text x="338.5" y="194.7">3</text>
</g>
<g font-size="2.1" fill="#840000">
<text x="301" y="267.8">Markus Andersson</text>
<text x="301" y="273.5">File: PSU.kicad_sch</text>
<text x="301" y="270.8">Sheet: /</text>
<text x="301" y="280.9">Size: A3</text>
<text x="323" y="280.9">Date:</text>
<text x="386" y="280.9">Rev: A</text>
<text x="301" y="283.7">KiCad E.D.A. eeschema 6.0.2+dfsg-1</text>
<text x="386" y="283.7">Id: 1/1</text>
</g>
<g font-size="1.8" fill="#840000">
<text x="35" y="11.7">1</text>
<text x="85" y="11.7">2</text>
<text x="135" y="11.7">3</text>
<text x="185" y="11.7">4</text>
<text x="235" y="11.7">5</text>
<text x="285" y="11.7">6</text>
<text x="335" y="11.7">7</text>
<text x="385" y="11.7">8</text>
<text x="10.3" y="35.7">A</text>
<text x="408.3" y="35.7">A</text>
<text x="118.7" y="50.3">Feedback</text>
<text x="305.1" y="56.6">Pre-Reg</text>
<text x="147" y="64.9">Feedback</text>
<text x="316.2" y="69.3">OUT</text>
<text x="10.3" y="85.7">B</text>
<text x="408.3" y="85.7">B</text>
<text x="204" y="127.8">Pre-Reg</text>
<text x="10.3" y="135.7">C</text>
<text x="342.6" y="137.9">OUT</text>
<text x="408.3" y="135.7">C</text>
<text x="354" y="149.4">Vmes</text>
<text x="149.3" y="154.7" transform="rotate(-90 149.3 154.7)">SCL</text>
<text x="155.7" y="154.9" transform="rotate(-90 155.7 154.9)">SDA</text>
<text x="246.1" y="150.6">Cmes</text>
<text x="143.5" y="158.9">OUT_SW</text>
<text x="242.5" y="167.8">OCP</text>
<text x="143.9" y="172.8">SDA</text>
<text x="111.1" y="174.1">Vmes</text>
<text x="111.1" y="176.7">Cmes</text>
<text x="143.1" y="175.4">SCL</text>
<text x="220.4" y="179.2">Vset</text>
<text x="296.7" y="177.3">Crea</text>
<text x="341.9" y="177.3">Creb</text>
<text x="10.3" y="185.7">D</text>
<text x="111.1" y="184.3">SDA</text>
<text x="260.5" y="184.1">100n</text>
<text x="408.3" y="185.7">D</text>
<text x="110.2" y="186.8">SCL</text>
<text x="143" y="191.9">RX</text>
<text x="110.2" y="197">RX</text>
<text x="111.1" y="194.4">TX</text>
<text x="144.1" y="194.4">TX</text>
<text x="298.1" y="195.7">Vrea</text>
<text x="343.2" y="195.7">Vreb</text>
<text x="111.1" y="202.1">Vset</text>
<text x="111.1" y="199.5">Crea</text>
<text x="111.1" y="207.1">Vrea</text>
<text x="111.1" y="204.6">Creb</text>
<text x="111.1" y="209.7">Vreb</text>
<text x="110.2" y="212.2">OCP</text>
<text x="309.6" y="216.7">OUT_SW</text>
<text x="10.4" y="235.7">E</text>
<text x="408.4" y="235.7">E</text>
<text x="10.4" y="285.7">F</text>
<text x="35" y="286.7">1</text>
<text x="85" y="286.7">2</text>
<text x="135" y="286.7">3</text>
<text x="185" y="286.7">4</text>
<text x="235" y="286.7">5</text>
<text x="285" y="286.7">6</text>
<text x="335" y="286.7">7</text>
<text x="385" y="286.7">8</text>
<text x="408.4" y="285.7">F</text>
</g>
<g font-size="1.8" fill="#0000c2">
<text x="148" y="32.8">User voltage</text>
<text x="297.2" y="41.1">Tracking pre-regulator</text>
<text x="150.5" y="56.3">max 1.5A</text>
<text x="334.6" y="113.4">Voltage and current regulation</text>
<text x="348.6" y="120.9">0-15V</text>
<text x="348.6" y="123">1A max</text>
<text x="310.5" y="131.2">10mA</text>
<text x="149.2" y="135">MCU and OLED</text>
<text x="234.9" y="153.4">Gain 5</text>
<text x="325.8" y="166.8">voltage and current encoders</text>
<text x="271.1" y="185.2">Gain 3.2</text>
</g>
<g font-size="1.8" fill="#006464">
<text x="71.5" y="40.7">VCC</text>
<text x="59.2" y="47">C3</text>
<text x="117.5" y="47">GND</text>
<text x="143.1" y="47">TP1</text>
<text x="58.9" y="48.9">330u</text>
<text x="71.2" y="52.1">GND</text>
<text x="117.8" y="52.7">PM2110-101K-RC</text>
<text x="140.1" y="48.9">TestPoint</text>
<text x="149.9" y="50.9">+8V</text>
<text x="210.6" y="49">VCC</text>
<text x="118.8" y="59.1" transform="rotate(-90 118.8 59.1)">D</text>
<text x="121.1" y="59.6" transform="rotate(-90 121.1 59.6)">D1</text>
<text x="123.4" y="56.6">L1</text>
<text x="138.1" y="57.2">C13</text>
<text x="138.2" y="58.5">330u</text>
<text x="146.7" y="57.9">R6</text>
<text x="256.6" y="56.5">GND</text>
<text x="263.1" y="59.1">L2</text>
<text x="283.5" y="58.5">C16</text>
<text x="283.7" y="59.7">330u</text>
<text x="292.3" y="59.2">R12</text>
<text x="86.5" y="64.9">U4</text>
<text x="137.9" y="65.4">R5</text>
<text x="146.9" y="60.2">5.6K</text>
<text x="210.3" y="62.9">GND</text>
<text x="256.9" y="61.4">PM2110-101K-RC</text>
<text x="292.3" y="61.5">12K</text>
<text x="301.9" y="64.9">D4</text>
<text x="309.5" y="64">R10</text>
<text x="63.6" y="67.4">+8V</text>
<text x="80.2" y="67.2">LM7805SX_NOPB</text>
<text x="102.6" y="68.6">TestPoint</text>
<text x="110.7" y="66.7">TP6</text>
<text x="119.4" y="67.4">+5V</text>
<text x="133.4" y="69.8">GND</text>
<text x="137.9" y="67.3">1K</text>
<text x="200.4" y="69.3">VCC</text>
<text x="257.8" y="68.6" transform="rotate(-90 257.8 68.6)">D</text>
<text x="260.1" y="69.1" transform="rotate(-90 260.1 69.1)">D5</text>
<text x="278.8" y="71.1">GND</text>
<text x="292.2" y="70.6">R9</text>
<text x="301.8" y="67.2">D</text>
<text x="309.5" y="66.3">10K</text>
<text x="61.8" y="76.2">C4</text>
<text x="115.6" y="74.4">C10</text>
<text x="115.7" y="76.7">0.1u</text>
<text x="207.8" y="73.7">1</text>
<text x="207.8" y="76.2">2</text>
<text x="218.1" y="73.8">J3</text>
<text x="219.3" y="76.1">691214110002</text>
<text x="292.2" y="72.9">1K</text>
<text x="293.9" y="76.3">Q2</text>
<text x="60.8" y="78.8">0.22u</text>
<text x="200.1" y="80.6">GND</text>
<text x="283.4" y="78.6">SSM3J168F,LF</text>
<text x="88.3" y="86.3">GND</text>
<text x="92.8" y="89.6">TL7660CD</text>
<text x="92.8" y="87.7">U2</text>
<text x="109.3" y="90.3">+5V</text>
<text x="112.8" y="93.4">TestPoint</text>
<text x="115.8" y="91.5">TP2</text>
<text x="69.9" y="99.8">C2</text>
<text x="112.3" y="98.5">-5V</text>
<text x="70" y="102.1">10u</text>
<text x="112.8" y="102.3">10u</text>
<text x="113.8" y="104.2">C6</text>
<text x="279.5" y="113.9">D3</text>
<text x="108.7" y="119.4">GND</text>
<text x="214.2" y="119.4">TP7</text>
<text x="239.6" y="119.4">TP3</text>
<text x="280" y="116.2">D</text>
<text x="320.2" y="119.4">TP5</text>
<text x="211.2" y="121.3">TestPoint</text>
<text x="218.1" y="122.4">R14</text>
<text x="218.6" y="124.7">1R</text>
<text x="236.6" y="121.3">TestPoint</text>
<text x="276.2" y="123.8">LT1086-ADJ</text>
<text x="280.2" y="121.5">U8</text>
<text x="317.3" y="121.3">TestPoint</text>
<text x="334.1" y="125">2A</text>
<text x="334.2" y="122.7">F1</text>
<text x="251.1" y="130.2">C15</text>
<text x="268" y="130.3">C18</text>
<text x="276.5" y="127.7">VI</text>
<text x="281.9" y="131.9" transform="rotate(-90 281.9 131.9)">ADJ</text>
<text x="283.6" y="127.7">VO</text>
<text x="289.7" y="130.2">TP4</text>
<text x="323.5" y="130.8">C12</text>
<text x="348.7" y="127.7">1</text>
<text x="348.7" y="130.2">2</text>
<text x="358.3" y="127.7">J4</text>
<text x="89.1" y="136.6">C5</text>
<text x="225.6" y="132.9">R15</text>
<text x="225.6" y="135.2">10k</text>
<text x="233.3" y="134.5">R16</text>
<text x="233.5" y="136.8">50k</text>
<text x="252.2" y="132.1">C</text>
<text x="267.8" y="132.6">C</text>
<text x="290" y="132.1">TestPoint</text>
<text x="292" y="137.9">C9</text>
<text x="296.9" y="135.2">LM334M</text>
<text x="300.7" y="132.9">U11</text>
<text x="314.6" y="135.9">R30</text>
<text x="314.6" y="137.8">27R</text>
<text x="323.6" y="132.8">10u</text>
<text x="341.1" y="134.6">GND</text>
<text x="346.9" y="134.7">691214110002</text>
<text x="89.4" y="138.5">100n</text>
<text x="98.1" y="142.3">+5V</text>
<text x="105.5" y="141.6">U3</text>
<text x="106.7" y="143.5">ATmega328P-PU</text>
<text x="155.9" y="142.9">+5V</text>
<text x="240.2" y="142.3">TP8</text>
<text x="250.9" y="142.2">GND</text>
<text x="259.8" y="141.6">D2</text>
<text x="260" y="143.5">LED</text>
<text x="263" y="139.7">GND</text>
<text x="276.5" y="138.5">R19</text>
<text x="277.7" y="140.4">1k</text>
<text x="292.1" y="140.2">1u</text>
<text x="321" y="141">R31</text>
<text x="321.1" y="142.9">270R</text>
<text x="345.2" y="142.9">TestPoint</text>
<text x="345.7" y="141">TP10</text>
<text x="73.2" y="145.5">C1</text>
<text x="73.5" y="147.4">100n</text>
<text x="80.6" y="144.2">GND</text>
<text x="95.2" y="149.7" transform="rotate(-90 95.2 149.7)">VCC</text>
<text x="111.6" y="148.2">220R</text>
<text x="112" y="145.9">R11</text>
<text x="150.6" y="145.6">R7</text>
<text x="150.7" y="147.9">4K7</text>
<text x="156.9" y="145.6">R8</text>
<text x="157" y="147.9">4K7</text>
<text x="217.9" y="145.6">R1</text>
<text x="218" y="147.9">10k</text>
<text x="237.3" y="144.2">TestPoint</text>
<text x="260" y="148">R17</text>
<text x="260.6" y="149.9">1k</text>
<text x="287.1" y="147.3">GND</text>
<text x="299.3" y="145.5">D8</text>
<text x="299.6" y="147.4">1N457</text>
<text x="333.7" y="146.1">10M</text>
<text x="333.7" y="144.2">R28</text>
<text x="82.4" y="151.2">AREF</text>
<text x="97.8" y="151" transform="rotate(-90 97.8 151)">AVCC</text>
<text x="103.4" y="151.2">PB0</text>
<text x="103.4" y="153.7">PB1</text>
<text x="118.3" y="155.6">LED</text>
<text x="119.5" y="153.7">D6</text>
<text x="133.4" y="155.6">GND</text>
<text x="226.2" y="153.1">+</text>
<text x="247.6" y="155.5">1u</text>
<text x="247.7" y="153.2">C24</text>
<text x="276.5" y="151.8">R22</text>
<text x="277.7" y="153.7">1k</text>
<text x="305.5" y="155.6">GND</text>
<text x="333.6" y="153.7">5M</text>
<text x="333.7" y="151.8">R29</text>
<text x="344.5" y="151.2">C20</text>
<text x="344.9" y="155">C</text>
<text x="353.4" y="152.4">C25</text>
<text x="353.5" y="154.2">C</text>
<text x="69.9" y="158.1">GND</text>
<text x="103.4" y="156.2">PB2</text>
<text x="103.4" y="158.8">PB3</text>
<text x="103.4" y="161.3">PB4</text>
<text x="120.2" y="160.7">C7</text>
<text x="137.3" y="160.7">R4</text>
<text x="217.9" y="158.3">R2</text>
<text x="218" y="160.6">50k</text>
<text x="228.4" y="157.5">LM358</text>
<text x="229.4" y="159.9">U7A</text>
<text x="272.3" y="157.6">Q1</text>
<text x="337.3" y="161.3">GND</text>
<text x="97.3" y="166.4">XTAL1/PB6</text>
<text x="103.4" y="163.9">PB5</text>
<text x="120.4" y="162.6">22p</text>
<text x="124.6" y="165.1">Crystal</text>
<text x="124.6" y="163.2">Y1</text>
<text x="137.4" y="162.6">10K</text>
<text x="214.1" y="167.6">GND</text>
<text x="242.6" y="162.5">GND</text>
<text x="249.8" y="162.4">R13</text>
<text x="250.8" y="164.7">R</text>
<text x="270.7" y="165.1">2SC4213BTE85LF</text>
<text x="97.3" y="168.9">XTAL2/PB7</text>
<text x="128.3" y="172.1">GND</text>
<text x="133.4" y="170.8">GND</text>
<text x="154.3" y="170.9">Display</text>
<text x="156.5" y="172.8">J2</text>
<text x="227.6" y="173.8">R18</text>
<text x="239" y="173.8">R20</text>
<text x="250.5" y="173.8">R21</text>
<text x="266.8" y="170.8">GND</text>
<text x="268.1" y="172.3">U7B</text>
<text x="103.4" y="174">PC0</text>
<text x="103.4" y="176.6">PC1</text>
<text x="103.4" y="179.1">PC2</text>
<text x="117.7" y="175.3">C8</text>
<text x="117.8" y="177.2">22p</text>
<text x="124.8" y="177.2">+5V</text>
<text x="140.7" y="178">GND</text>
<text x="227.1" y="176.2">100K</text>
<text x="238.6" y="176.2">100K</text>
<text x="250" y="176.2">100K</text>
<text x="255.7" y="174">TestPoint</text>
<text x="258.6" y="175.9">TP9</text>
<text x="264.9" y="179.1">+</text>
<text x="267.1" y="174.6">LM358</text>
<text x="103.4" y="181.6">PC3</text>
<text x="103.4" y="184.2">PC4</text>
<text x="125.9" y="181">R3</text>
<text x="126" y="182.9">10K</text>
<text x="143.8" y="180.4">+5V</text>
<text x="238.2" y="181.7">C17</text>
<text x="238.3" y="184.1">100n</text>
<text x="249.6" y="181.7">C19</text>
<text x="249.8" y="184.1">100n</text>
<text x="260.4" y="181.7">C21</text>
<text x="95.6" y="189.3">~{RESET}/PC6</text>
<text x="103.4" y="186.7">PC5</text>
<text x="153.7" y="191.8">FTDI</text>
<text x="153.9" y="189.9">J1</text>
<text x="214.4" y="191.9">VCC100n</text>
<text x="218.1" y="189.9">C23</text>
<text x="244.5" y="191.1">GND</text>
<text x="103.4" y="194.3">PD0</text>
<text x="103.4" y="196.9">PD1</text>
<text x="127.3" y="193.1">C11</text>
<text x="127.5" y="195">100n</text>
<text x="142.9" y="197.5" transform="rotate(-90 142.9 197.5)">+5V</text>
<text x="257.9" y="192.3" transform="rotate(-90 257.9 192.3)">R24</text>
<text x="260.2" y="192.3" transform="rotate(-90 260.2 192.3)">10K</text>
<text x="103.4" y="199.4">PD2</text>
<text x="103.4" y="202">PD3</text>
<text x="216.5" y="201.8" transform="rotate(-90 216.5 201.8)">V+</text>
<text x="217.6" y="202.7">U7C</text>
<text x="221.7" y="200.6">GND</text>
<text x="250.3" y="199.4">GND</text>
<text x="272" y="198.2">R23</text>
<text x="272.3" y="200.1">22k</text>
<text x="341.1" y="202.6">GND</text>
<text x="103.4" y="207">PD5</text>
<text x="103.4" y="209.6">PD6</text>
<text x="103.4" y="204.5">PD4</text>
<text x="144.8" y="206.4">GND</text>
<text x="209.8" y="207.1">-5V</text>
<text x="217.8" y="205">LM358</text>
<text x="103.4" y="212.1">PD7</text>
<text x="221.6" y="215.3">GND</text>
<text x="316.8" y="212.8">P_switch</text>
<text x="318.5" y="210.9">JP1</text>
<text x="326.4" y="212.2">+5V</text>
<text x="95.2" y="216.1" transform="rotate(-90 95.2 216.1)">GND</text>
<text x="219.2" y="218.3" transform="rotate(-90 219.2 218.3)">100n</text>
<text x="221.5" y="217.3" transform="rotate(-90 221.5 217.3)">C22</text>
<text x="92.8" y="224.1">GND</text>
<text x="65.7" y="250.2">TP11</text>
<text x="72" y="250.2">TP12</text>
<text x="62.6" y="252.1">TestPoint</text>
<text x="72.2" y="252.1">TestPoint</text>
<text x="79" y="257.2">H1</text>
<text x="84" y="252.1">H2</text>
<text x="87.1" y="257">MountingHole_Pad</text>
<text x="71.2" y="262.9">GND</text>
</g>
<g font-size="1.8" fill="#a90000">
<text x="117" y="54.4">1</text>
<text x="132.2" y="54.4">2</text>
<text x="256" y="63.9">1</text>
<text x="271.3" y="63.9">2</text>
<text x="299.5" y="71" transform="rotate(-90 299.5 71)">2</text>
<text x="204" y="72.8">1</text>
<text x="204" y="75.3">2</text>
<text x="305.6" y="74.1">1</text>
<text x="299.5" y="83.7" transform="rotate(-90 299.5 83.7)">3</text>
<text x="274.5" y="126.8">3</text>
<text x="287.2" y="126.8">2</text>
<text x="307.1" y="130.1" transform="rotate(-90 307.1 130.1)">4</text>
<text x="344.9" y="126.8">1</text>
<text x="344.9" y="129.3">2</text>
<text x="281.1" y="133.9" transform="rotate(-90 281.1 133.9)">1</text>
<text x="307.1" y="137.7" transform="rotate(-90 307.1 137.7)">2</text>
<text x="310.7" y="133.1">1</text>
<text x="94.4" y="144.7" transform="rotate(-90 94.4 144.7)">7</text>
<text x="96.9" y="145.2" transform="rotate(-90 96.9 145.2)">20</text>
<text x="224.3" y="147.1">2</text>
<text x="237" y="149.6">1</text>
<text x="79.7" y="150.3">21</text>
<text x="107.6" y="150.3">14</text>
<text x="107.6" y="152.8">15</text>
<text x="107.6" y="155.4">16</text>
<text x="224.3" y="152.2">3</text>
<text x="268.4" y="152.3" transform="rotate(-90 268.4 152.3)">3</text>
<text x="107.6" y="157.9">17</text>
<text x="107.6" y="160.4">18</text>
<text x="259.2" y="157.9">1</text>
<text x="107.6" y="163">19</text>
<text x="108.1" y="165.5">9</text>
<text x="268.4" y="165" transform="rotate(-90 268.4 165)">2</text>
<text x="107.6" y="168.1">10</text>
<text x="107.6" y="173.1">23</text>
<text x="149.4" y="171.9">4</text>
<text x="107.6" y="175.7">24</text>
<text x="107.6" y="178.2">25</text>
<text x="149.4" y="179.5">1</text>
<text x="149.4" y="176.9">2</text>
<text x="149.4" y="174.4">3</text>
<text x="263" y="178.2">5</text>
<text x="107.6" y="180.8">26</text>
<text x="107.6" y="183.3">27</text>
<text x="107.6" y="185.8">28</text>
<text x="263" y="183.3">6</text>
<text x="275.7" y="180.8">7</text>
<text x="108.1" y="188.4">1</text>
<text x="148.1" y="188.4">1</text>
<text x="148.1" y="190.9">2</text>
<text x="108.1" y="193.5">2</text>
<text x="108.1" y="196">3</text>
<text x="148.1" y="193.5">3</text>
<text x="148.1" y="196">4</text>
<text x="108.1" y="198.5">4</text>
<text x="108.1" y="201.1">5</text>
<text x="108.1" y="203.6">6</text>
<text x="148.1" y="198.5">5</text>
<text x="148.1" y="201.1">6</text>
<text x="215.6" y="198" transform="rotate(-90 215.6 198)">8</text>
<text x="107.6" y="206.2">11</text>
<text x="107.6" y="208.7">12</text>
<text x="215.6" y="209.4" transform="rotate(-90 215.6 209.4)">4</text>
<text x="107.6" y="211.2">13</text>
<text x="94.4" y="218.3" transform="rotate(-90 94.4 218.3)">8</text>
<text x="318.3" y="217.5">1</text>
<text x="325.9" y="217.5">2</text>
</g>
<g font-size="1.8" fill="#009600">
<text x="208.6" y="55.9">C14</text>
<text x="208.7" y="57.2">330u</text>
<text x="290.2" y="65.2">FB</text>
</g>
<g font-size="1.8" fill="#0f0f0f">
<text x="254" y="58.8">FB</text>
<text x="137.8" y="188.4">DTR</text>
</g>
<g font-size="1.4" fill="#a90000">
<text x="72" y="70.9">1</text>
<text x="102.5" y="70.9">3</text>
<text x="102.5" y="76">2</text>
<text x="107.6" y="93.8">8</text>
<text x="77.1" y="98.8">2</text>
<text x="77.1" y="101.4">4</text>
<text x="107.6" y="98.8">5</text>
<text x="77.1" y="103.9">6</text>
<text x="77.1" y="106.5">7</text>
<text x="107.6" y="114.1">3</text>
</g>
<g font-size="1.4" fill="#006464">
<text x="75.9" y="71.7">IN</text>
<text x="96.3" y="71.7">OUT</text>
<text x="96.2" y="76.7">GND</text>
<text x="101.4" y="94.5">VCC</text>
<text x="81" y="99.6">CAP+</text>
<text x="100.5" y="99.6">VOUT</text>
<text x="81" y="102.1">CAP-</text>
<text x="81" y="104.7">LV</text>
<text x="81" y="107.2">OSC</text>
<text x="101.2" y="114.8">GND</text>
</g>
</svg>
